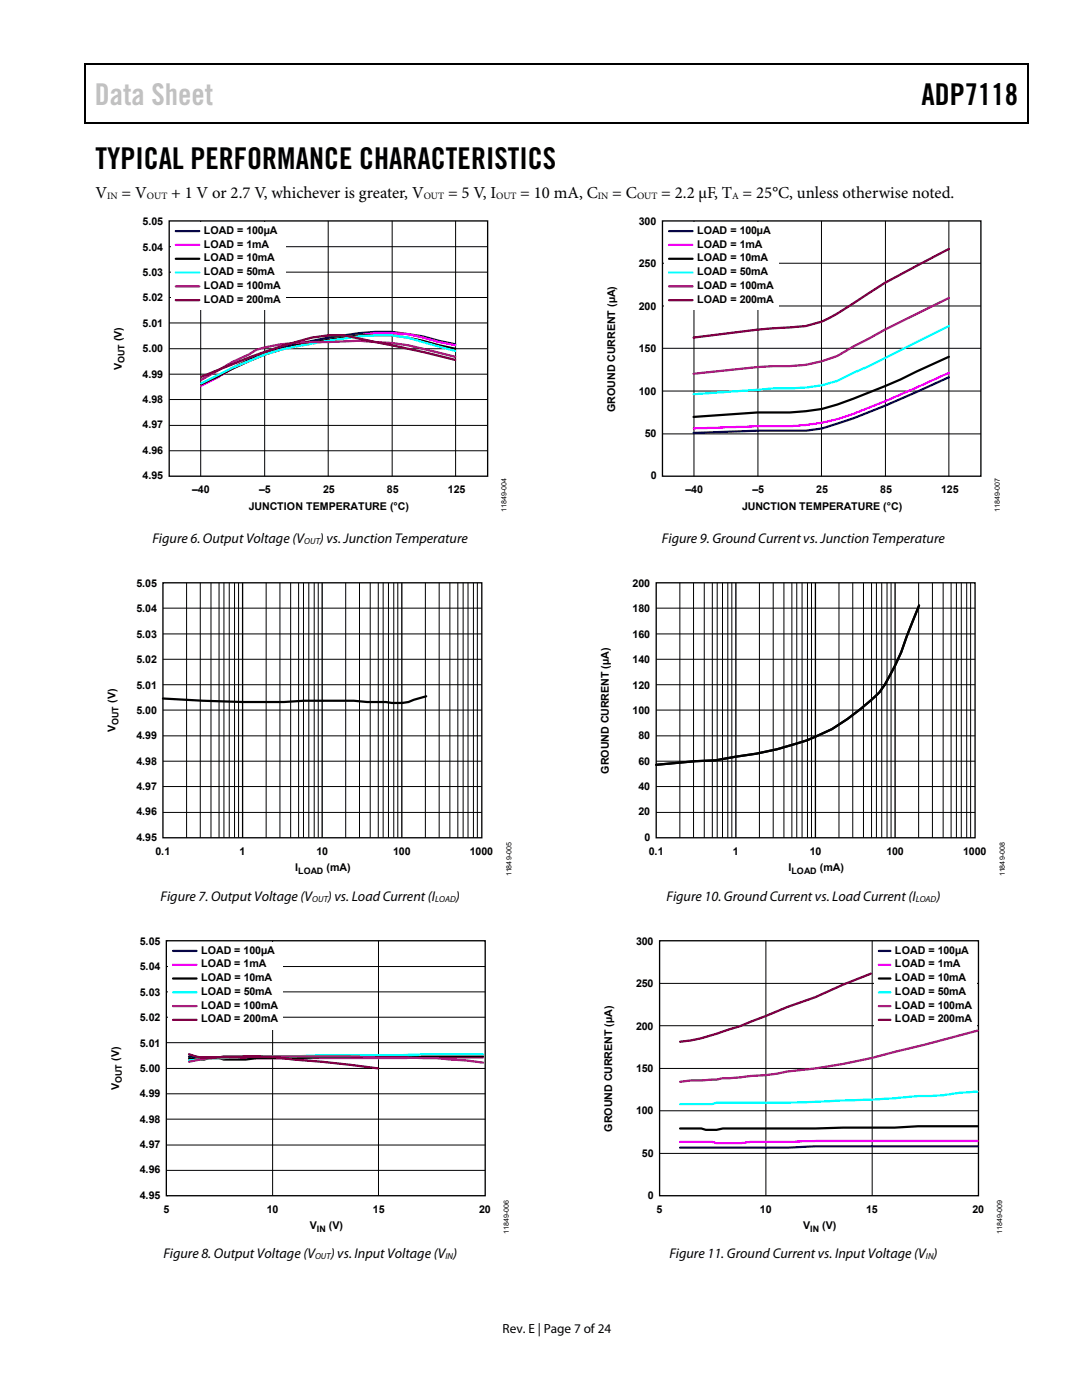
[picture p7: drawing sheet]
<svg xmlns="http://www.w3.org/2000/svg" width="216mm" height="279mm" viewBox="0 0 216 279" stroke-linecap="round" stroke-linejoin="round" font-family="sans-serif">
<path d="M16.9 12.7h.2v1h-.2zM205.1 12.7h.2v1h-.2zM205.1 12.7h.2v.3h-.2zM82.3 24.4h.2v.3h-.2zM205.1 24.4h.2v.3h-.2z" fill="#000"/>
<path d="M16.9 12.8h188.2M17 13.7v11M205.2 13.7v11M205.1 24.5h-188.2" fill="none" stroke="#000" stroke-width=".25"/>
<path d="M33.8 44.1h63.5v50.9h-63.5z" fill="none" stroke="#000" stroke-width=".27"/>
<g fill="none" stroke="#000" stroke-width=".2">
<path d="M33.8 59.4h63.5M33.8 54.3h63.5M33.8 49.2h63.5M40 44.1v50.9M52.8 44.1v50.9M65.5 44.1v50.9M78.3 44.1v50.9M90.9 44.1v50.9M33.8 79.7h63.5M33.8 74.7h63.5M33.8 69.6h63.5M33.8 64.5h63.5"/>
<path d="M33.8 90h63.5M33.8 84.9h63.5"/>
</g>
<path d="M34.2 44.3h22.8v17.5h-22.8z" fill="#fff"/>
<path d="M35.1 46.1h4.7M90.8 68.7l-3.3-.7-3.2-.9-3-.4a35.3 35.3 0 0 0-12.6 .2l-3.2 .5-9.5 1.9a56.2 56.2 0 0 0-12.7 5.9l-3.2 1.5" fill="none" stroke="#000080" stroke-width=".44"/>
<path d="M35.1 48.9h4.7M90.8 68.9l-3.3-.6-6.2-1.6-6.4-.2-15.9 2.7a42.7 42.7 0 0 0-15.7 6.2l-3.2 1.6" fill="none" stroke="#f0f" stroke-width=".44"/>
<path d="M35.1 51.6h4.7M90.8 69.6l-3.3-.7a39.7 39.7 0 0 0-18.8-1.5l-3.2 .4a55.9 55.9 0 0 0-22.2 7.4l-3.2 1.5" fill="none" stroke="#000" stroke-width=".44"/>
<path d="M35.1 54.4h4.7M90.8 70l-9.5-2.6a37.4 37.4 0 0 0-12.6 .2 89.2 89.2 0 0 0-15.9 3.2 93.7 93.7 0 0 0-12.7 5.7" fill="none" stroke="#0ff" stroke-width=".44"/>
<path d="M35.1 57.2h4.7M90.8 71.2l-9.5-2.3-3.2-.4-6.4-.5-6.2 .3a56.4 56.4 0 0 0-12.7 1l-1.6 .5-1.6 1-3.3 1.5-6.2 3.5" fill="none" stroke="#800080" stroke-width=".44"/>
<path d="M35.1 59.9h4.7M90.8 71.8l-6.5-1.6-12.6-2.6a21.1 21.1 0 0 0-12.7 .7 151.3 151.3 0 0 0-18.9 6.9" fill="none" stroke="#800000" stroke-width=".44"/>
<g fill="none" stroke="#000" stroke-width=".2">
<path d="M37.2 116.3v50.9M40 116.3v50.9M42.1 116.3v50.9M43.7 116.3v50.9M44.7 116.3v50.9M45.7 116.3v50.9M46.8 116.3v50.9M47.6 116.3v50.9M53.1 116.3v50.9M55.9 116.3v50.9M58 116.3v50.9M59.6 116.3v50.9"/>
<path d="M60.6 116.3v50.9M61.6 116.3v50.9M62.7 116.3v50.9M63.5 116.3v50.9M69 116.3v50.9M71.7 116.3v50.9M73.9 116.3v50.9M75.5 116.3v50.9M76.5 116.3v50.9M77.5 116.3v50.9M78.6 116.3v50.9M79.4 116.3v50.9"/>
<path d="M84.9 116.3v50.9M87.6 116.3v50.9M89.8 116.3v50.9M91.4 116.3v50.9M92.4 116.3v50.9M93.4 116.3v50.9M94.5 116.3v50.9M95.2 116.3v50.9M32.5 136.7h63.6M32.5 131.6h63.6M32.5 126.5h63.6M32.5 121.4h63.6"/>
<path d="M32.5 157h63.6M32.5 151.9h63.6M32.5 146.9h63.6M32.5 141.7h63.6M32.5 162.1h63.6"/>
</g>
<path d="M32.5 116.3h63.6v50.9h-63.6zM48.4 116.3v50.9M64.3 116.3v50.9M80.2 116.3v50.9" fill="none" stroke="#000" stroke-width=".27"/>
<path d="M32.5 139.4l15.9 .7z" fill="#f6f6f6"/>
<path d="M32.5 139.4a217.7 217.7 0 0 0 28.1 .4h10l2.7 .3h3.7l1.2 .2h2.1" fill="none" stroke="#000" stroke-width=".44"/>
<path d="M75.4 140h-27" fill="none" stroke="#f6f6f6" stroke-width=".25"/>
<path d="M75.4 140.2h4.9" fill="none" stroke="#f6f6f6" stroke-width=".2"/>
<path d="M80.3 140.3l4.7-1.3-3.5 1.1z" fill="#f6f6f6"/>
<path d="M85 139l-3.5 1.1-1.2 .2" fill="none" stroke="#000" stroke-width=".44"/>
<path d="M33.2 187.7h63.6v50.9h-63.6z" fill="none" stroke="#000" stroke-width=".27"/>
<g fill="none" stroke="#000" stroke-width=".2">
<path d="M33.2 198h63.6M33.2 192.9h63.6M33.3 187.7h.1M54.4 187.7v50.9M75.5 187.7v50.9M33.2 218.3h63.6M33.2 213.2h63.6M33.2 208.1h63.6M33.2 203h63.6M33.2 233.6h63.6M33.2 228.5h63.6M33.2 223.4h63.6"/>
<path d="M33.3 238.6h.1"/>
</g>
<path d="M33.6 188h22.9v17.4h-22.9z" fill="#fff"/>
<path d="M34.5 189.8h4.7M37.7 210.8l2.2 .2h3.9a33.1 33.1 0 0 0 7.4 0h45.2" fill="none" stroke="#000080" stroke-width=".44"/>
<path d="M34.5 192.5h4.7M96.4 211h-11.7a1044.9 1044.9 0 0 1-38.7 .2h-5.3l-.8 .3h-2.2" fill="none" stroke="#f0f" stroke-width=".44"/>
<path d="M34.5 195.3h4.7M96.4 210.8l-32.1 .2-13.1 .2-2.2 .3h-4.4l-.8-.3h-2.2a7 7 0 0 1-3.9 0" fill="none" stroke="#000" stroke-width=".44"/>
<path d="M34.5 198h4.7M96.4 210.4l-32.1 .2-5.7 .2h-9.6l-4.4 .4h-3l-3.9 .4" fill="none" stroke="#0ff" stroke-width=".44"/>
<path d="M34.5 200.8h4.7M37.7 211.9a31.8 31.8 0 0 1 9.6-.9l1.7-.2h20.9l10.4 .2 6.9 .2 5.7 .4 3.5 .5" fill="none" stroke="#800080" stroke-width=".44"/>
<path d="M34.5 203.5h4.7M37.7 210.4l1.4 .4a23 23 0 0 0 5.5 0 78.9 78.9 0 0 1 14 .7l5.7 .4 11.2 1.3" fill="none" stroke="#800000" stroke-width=".44"/>
<path d="M132.2 44.1h63.5v50.9h-63.5z" fill="none" stroke="#000" stroke-width=".27"/>
<path d="M132.2 52.5h63.5M138.5 44.1v50.9M151.2 44.1v50.9M163.9 44.1v50.9M176.7 44.1v50.9M189.3 44.1v50.9M132.2 78h63.5M132.2 69.5h63.5M132.2 61.1h63.5M132.2 86.6h63.5" fill="none" stroke="#000" stroke-width=".2"/>
<path d="M132.6 44.3h22.8v17.5h-22.8z" fill="#fff"/>
<path d="M133.5 46.1h4.7M189.3 75.3a185.2 185.2 0 0 1-25.3 10.2l-3.2 .5h-9.6l-12.8 .4" fill="none" stroke="#000080" stroke-width=".44"/>
<path d="M133.5 48.9h4.7M189.3 74.4a198.1 198.1 0 0 1-22.2 9.3 51.2 51.2 0 0 1-15.9 1.4l-12.8 .4" fill="none" stroke="#f0f" stroke-width=".44"/>
<path d="M133.5 51.6h4.7M189.3 71.2l-6.4 2.9a117.7 117.7 0 0 1-18.9 7.5l-6.4 .7h-6.4l-12.8 .9M183.4 120.8l-2.5 6.2a42.4 42.4 0 0 1-5.4 11.2 51.9 51.9 0 0 1-9.5 7.3 57.2 57.2 0 0 1-19.3 5.5l-4 .7-4 .2-7.8 .7" fill="none" stroke="#000" stroke-width=".44"/>
<path d="M133.5 54.4h4.7M189.3 65.1l-15.9 8-3.1 1.3a23.4 23.4 0 0 1-12.7 3.1h-3.3l-15.9 1.2" fill="none" stroke="#0ff" stroke-width=".44"/>
<path d="M133.5 57.2h4.7M189.3 59.5a385 385 0 0 0-22.2 11.5 27.6 27.6 0 0 1-12.8 2.1l-3.1 .2-12.8 1.3" fill="none" stroke="#800080" stroke-width=".44"/>
<path d="M133.5 59.9h4.7M189.3 49.7l-12.7 6.8-3.2 2a58.1 58.1 0 0 1-9.4 5.7l-3.2 .9a235.7 235.7 0 0 0-22.4 2.3" fill="none" stroke="#800000" stroke-width=".44"/>
<g fill="none" stroke="#000" stroke-width=".2">
<path d="M135.7 116.3v50.9M138.4 116.3v50.9M140.5 116.3v50.9M142.1 116.3v50.9M143.1 116.3v50.9M144.2 116.3v50.9M145.2 116.3v50.9M146 116.3v50.9M151.5 116.3v50.9M154.3 116.3v50.9M156.4 116.3v50.9M158 116.3v50.9"/>
<path d="M159 116.3v50.9M160 116.3v50.9M161.1 116.3v50.9M161.9 116.3v50.9M167.4 116.3v50.9M170.2 116.3v50.9M172.3 116.3v50.9M173.9 116.3v50.9M174.9 116.3v50.9M175.9 116.3v50.9M177 116.3v50.9M177.8 116.3v50.9"/>
<path d="M183.3 116.3v50.9M186.1 116.3v50.9M188.2 116.3v50.9M189.8 116.3v50.9M190.8 116.3v50.9M191.8 116.3v50.9M192.9 116.3v50.9M193.7 116.3v50.9M130.9 136.7h63.7M130.9 131.6h63.7M130.9 126.5h63.7M130.9 121.4h63.7"/>
<path d="M130.9 157h63.7M130.9 151.9h63.7M130.9 146.9h63.7M130.9 141.7h63.7M130.9 162.1h63.7M131.6 196.3h63.6M152.8 187.7v50.9M174 187.7v50.9M131.6 213.2h63.6M131.6 204.7h63.6M131.6 230.2h63.6M131.6 221.7h63.6"/>
</g>
<path d="M130.9 116.3h63.7v50.9h-63.7zM146.8 116.3v50.9M162.7 116.3v50.9M178.6 116.3v50.9M131.6 187.7h63.6v50.9h-63.6z" fill="none" stroke="#000" stroke-width=".27"/>
<path d="M174.5 188h20.5v17.4h-20.5z" fill="#fff"/>
<path d="M175.4 189.8h2.3M195.1 228.8h-32.4l-5.6 .2h-21.4" fill="none" stroke="#000080" stroke-width=".44"/>
<path d="M175.4 192.5h2.3M195.1 227.7a1230.7 1230.7 0 0 0-42.3 .2h-3l-2.1 .3h-4.7l-.9-.3h-6.4" fill="none" stroke="#f0f" stroke-width=".44"/>
<path d="M175.4 195.3h2.3M195.1 224.8h-11.9l-4.7 .2h-10.3l-5.5 .2h-18.5a8.4 8.4 0 0 1-4.2 0h-4.3" fill="none" stroke="#000" stroke-width=".44"/>
<path d="M175.4 198h2.3M195.1 217.8l-3.9 .3-3 .5-5 .1a417.7 417.7 0 0 1-40.2 1.4l-.9 .2h-6.4" fill="none" stroke="#0ff" stroke-width=".44"/>
<path d="M175.4 200.8h2.3M195.1 205.7l-16.3 4.1a116.2 116.2 0 0 1-21.7 4l-4.3 .8-8.6 .6-1.2 .3-5.2 .1-2.1 .3" fill="none" stroke="#800080" stroke-width=".44"/>
<path d="M173.8 194.3l-5.6 2.2-5.5 2.5-5.6 2-4.3 1.8a103.7 103.7 0 0 1-15 4.8l-2.1 .3M175.4 203.5h2.3" fill="none" stroke="#800000" stroke-width=".44"/>
<text font-size="6" fill="#c0c0c0" x="18.9" y="21">Data Sheet</text>
<g font-size="6">
<text x="183.9" y="21">ADP7118</text>
<text x="19" y="33.6">TYPICAL PERFORMANCE CHARACTERISTICS</text>
</g>
<g font-size="3.3">
<text x="19" y="39.5">V</text>
<text x="24.3" y="39.5">= V</text>
<text x="34.2" y="39.5">+ 1 V or 2.7 V, whichever is greater, V</text>
<text x="89.4" y="39.5">= 5 V, I</text>
<text x="103.8" y="39.5">= 10 mA, C</text>
<text x="122.2" y="39.5">= C</text>
<text x="132" y="39.5">= 2.2 μF, T = 25°C, unless otherwise noted.</text>
</g>
<g font-size="2.8">
<text x="30.4" y="108.4">Figure 6. Output Voltage (V</text>
<text x="63.8" y="108.4">) vs. Junction Temperature</text>
<text x="132.1" y="108.4">Figure 9. Ground Current vs. Junction Temperature</text>
<text x="32" y="179.8">Figure 7. Output Voltage (V</text>
<text x="65.4" y="179.8">) vs. Load Current (I</text>
<text x="91" y="179.8">)</text>
<text x="133" y="179.8">Figure 10. Ground Current vs. Load Current (I</text>
<text x="186.8" y="179.8">)</text>
<text x="32.6" y="251.1">Figure 8. Output Voltage (V</text>
<text x="66" y="251.1">) vs. Input Voltage (V )</text>
<text x="133.6" y="251.1">Figure 11. Ground Current vs. Input Voltage (V )</text>
</g>
<text font-size="2.6" x="100.3" y="266">Rev. E | Page 7 of 24</text>
<g font-size="2.1">
<text x="28.4" y="44.9">5.05</text>
<text x="40.7" y="46.7">LOAD = 100µA</text>
<text x="127.5" y="44.9">300</text>
<text x="139.1" y="46.7">LOAD = 100µA</text>
<text x="28.4" y="50">5.04</text>
<text x="40.7" y="49.4">LOAD = 1mA</text>
<text x="40.7" y="52.2">LOAD = 10mA</text>
<text x="127.5" y="53.4">250</text>
<text x="139.1" y="49.4">LOAD = 1mA</text>
<text x="139.1" y="52.2">LOAD = 10mA</text>
<text x="28.4" y="55.1">5.03</text>
<text x="40.7" y="54.9">LOAD = 50mA</text>
<text x="40.7" y="57.7">LOAD = 100mA</text>
<text x="139.1" y="54.9">LOAD = 50mA</text>
<text x="139.1" y="57.7">LOAD = 100mA</text>
<text x="28.4" y="65.2">5.01</text>
<text x="28.4" y="60.1">5.02</text>
<text x="40.7" y="60.4">LOAD = 200mA</text>
<text x="127.5" y="61.8">200</text>
<text x="139.1" y="60.4">LOAD = 200mA</text>
<text x="24.3" y="68.1" transform="rotate(-90 24.3 68.1)">(V)</text>
<text x="28.4" y="70.3">5.00</text>
<text x="127.5" y="70.3">150</text>
<text x="24.3" y="73.9" transform="rotate(-90 24.3 73.9)">V</text>
<text x="28.4" y="75.4">4.99</text>
<text x="28.4" y="80.4">4.98</text>
<text x="122.7" y="82.3" transform="rotate(-90 122.7 82.3)">GROUND CURRENT (µA)</text>
<text x="127.5" y="78.7">100</text>
<text x="28.4" y="85.5">4.97</text>
<text x="128.7" y="87.2">50</text>
<text x="28.4" y="95.7">4.95</text>
<text x="28.4" y="90.6">4.96</text>
<text x="129.8" y="95.7">0</text>
<text x="38.4" y="98.4">–40</text>
<text x="49.6" y="101.7">JUNCTION TEMPERATURE (°C)</text>
<text x="51.7" y="98.4">–5</text>
<text x="64.5" y="98.4">25</text>
<text x="77.2" y="98.4">85</text>
<text x="89.4" y="98.4">125</text>
<text x="136.8" y="98.4">–40</text>
<text x="148.1" y="101.7">JUNCTION TEMPERATURE (°C)</text>
<text x="150.1" y="98.4">–5</text>
<text x="162.9" y="98.4">25</text>
<text x="175.6" y="98.4">85</text>
<text x="187.8" y="98.4">125</text>
<text x="27.2" y="117.1">5.05</text>
<text x="126.2" y="117.1">200</text>
<text x="27.2" y="122.2">5.04</text>
<text x="126.2" y="122.2">180</text>
<text x="27.2" y="127.3">5.03</text>
<text x="126.2" y="127.3">160</text>
<text x="27.2" y="137.4">5.01</text>
<text x="27.2" y="132.3">5.02</text>
<text x="126.2" y="137.4">120</text>
<text x="126.2" y="132.3">140</text>
<text x="23.1" y="140.3" transform="rotate(-90 23.1 140.3)">(V)</text>
<text x="27.2" y="142.5">5.00</text>
<text x="126.2" y="142.5">100</text>
<text x="23.1" y="146.1" transform="rotate(-90 23.1 146.1)">V</text>
<text x="27.2" y="147.6">4.99</text>
<text x="127.4" y="147.6">80</text>
<text x="27.2" y="152.6">4.98</text>
<text x="121.5" y="154.4" transform="rotate(-90 121.5 154.4)">GROUND CURRENT (µA)</text>
<text x="127.4" y="152.6">60</text>
<text x="27.2" y="157.7">4.97</text>
<text x="127.4" y="157.7">40</text>
<text x="27.2" y="167.8">4.95</text>
<text x="27.2" y="162.8">4.96</text>
<text x="127.4" y="162.8">20</text>
<text x="128.6" y="167.8">0</text>
<text x="31" y="170.6">0.1</text>
<text x="47.8" y="170.6">1</text>
<text x="58.9" y="173.8">I</text>
<text x="63.1" y="170.6">10</text>
<text x="65.2" y="173.8">(mA)</text>
<text x="78.4" y="170.6">100</text>
<text x="93.8" y="170.6">1000</text>
<text x="129.5" y="170.6">0.1</text>
<text x="146.2" y="170.6">1</text>
<text x="157.4" y="173.8">I</text>
<text x="161.6" y="170.6">10</text>
<text x="163.6" y="173.8">(mA)</text>
<text x="176.9" y="170.6">100</text>
<text x="192.2" y="170.6">1000</text>
<text x="27.9" y="188.6">5.05</text>
<text x="40.1" y="190.3">LOAD = 100µA</text>
<text x="126.9" y="188.6">300</text>
<text x="178.6" y="190.3">LOAD = 100µA</text>
<text x="27.9" y="193.6">5.04</text>
<text x="40.1" y="193.1">LOAD = 1mA</text>
<text x="40.1" y="195.8">LOAD = 10mA</text>
<text x="126.9" y="197">250</text>
<text x="178.6" y="193.1">LOAD = 1mA</text>
<text x="178.6" y="195.8">LOAD = 10mA</text>
<text x="27.9" y="203.8">5.02</text>
<text x="27.9" y="198.7">5.03</text>
<text x="40.1" y="198.6">LOAD = 50mA</text>
<text x="40.1" y="201.3">LOAD = 100mA</text>
<text x="178.6" y="198.6">LOAD = 50mA</text>
<text x="178.6" y="201.3">LOAD = 100mA</text>
<text x="27.9" y="208.9">5.01</text>
<text x="40.1" y="204">LOAD = 200mA</text>
<text x="126.9" y="205.5">200</text>
<text x="178.6" y="204">LOAD = 200mA</text>
<text x="23.7" y="211.7" transform="rotate(-90 23.7 211.7)">(V)</text>
<text x="27.9" y="213.9">5.00</text>
<text x="126.9" y="213.9">150</text>
<text x="23.7" y="217.5" transform="rotate(-90 23.7 217.5)">V</text>
<text x="27.9" y="219">4.99</text>
<text x="27.9" y="224">4.98</text>
<text x="122.2" y="225.8" transform="rotate(-90 122.2 225.8)">GROUND CURRENT (µA)</text>
<text x="126.9" y="222.4">100</text>
<text x="27.9" y="229.1">4.97</text>
<text x="128.1" y="230.8">50</text>
<text x="27.9" y="239.3">4.95</text>
<text x="27.9" y="234.2">4.96</text>
<text x="129.3" y="239.3">0</text>
<text x="32.6" y="242">5</text>
<text x="53.2" y="242">10</text>
<text x="61.8" y="245.3">V</text>
<text x="65.6" y="245.3">(V)</text>
<text x="74.4" y="242">15</text>
<text x="95.6" y="242">20</text>
<text x="131" y="242">5</text>
<text x="151.6" y="242">10</text>
<text x="160.3" y="245.3">V</text>
<text x="164.1" y="245.3">(V)</text>
<text x="172.8" y="242">15</text>
<text x="194.1" y="242">20</text>
</g>
<g font-size="1.9">
<text x="21.4" y="39.7">IN</text>
<text x="29.3" y="39.7">OUT</text>
<text x="84.6" y="39.7">OUT</text>
<text x="99" y="39.7">OUT</text>
<text x="119.3" y="39.7">IN</text>
<text x="127.1" y="39.7">OUT</text>
<text x="146.1" y="39.7">A</text>
</g>
<g font-size="1.8">
<text x="24.8" y="72.5" transform="rotate(-90 24.8 72.5)">OUT</text>
<text x="60.7" y="108.6">OUT</text>
<text x="23.6" y="144.7" transform="rotate(-90 23.6 144.7)">OUT</text>
<text x="59.5" y="174.4">LOAD</text>
<text x="62.3" y="180">OUT</text>
<text x="86.8" y="180">LOAD</text>
<text x="157.9" y="174.4">LOAD</text>
<text x="182.8" y="180">LOAD</text>
<text x="24.3" y="216.1" transform="rotate(-90 24.3 216.1)">OUT</text>
<text x="63.2" y="245.8">IN</text>
<text x="161.7" y="245.8">IN</text>
<text x="62.9" y="251.2">OUT</text>
<text x="88.9" y="251.2">IN</text>
<text x="184.8" y="251.2">IN</text>
</g>
<g font-size="1.4">
<text x="101" y="102.1" transform="rotate(-90 101 102.1)">11849-004</text>
<text x="199.5" y="102.1" transform="rotate(-90 199.5 102.1)">11849-007</text>
<text x="102.1" y="174.8" transform="rotate(-90 102.1 174.8)">11849-005</text>
<text x="200.5" y="174.8" transform="rotate(-90 200.5 174.8)">11849-008</text>
<text x="101.6" y="246.3" transform="rotate(-90 101.6 246.3)">11849-006</text>
<text x="200" y="246.3" transform="rotate(-90 200 246.3)">11849-009</text>
</g>
</svg>
